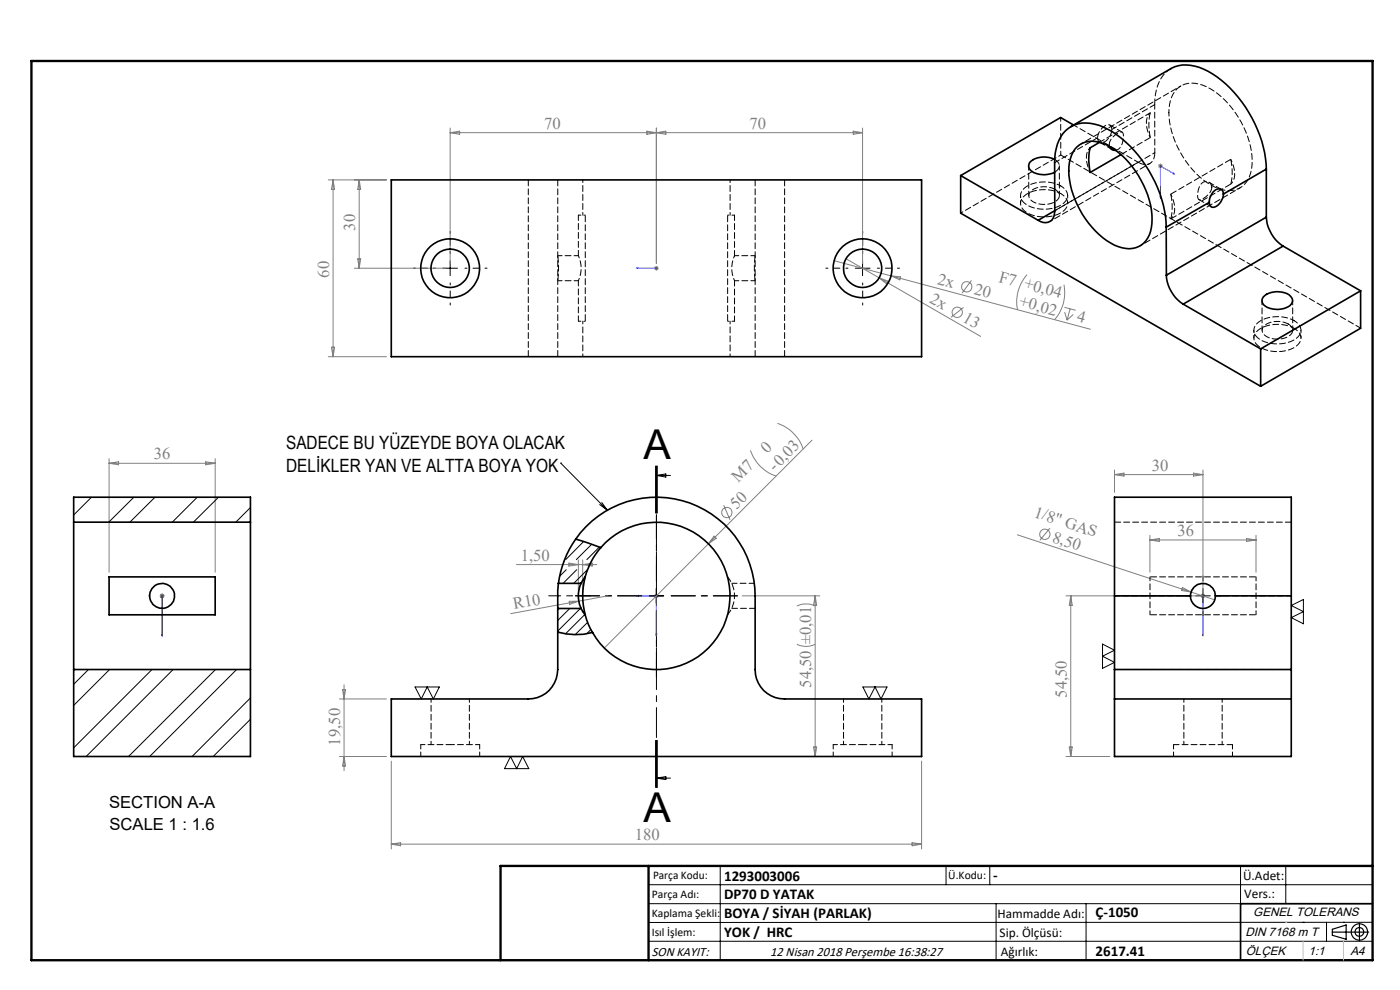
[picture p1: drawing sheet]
<svg xmlns="http://www.w3.org/2000/svg" width="297mm" height="210mm" viewBox="0 0 297 210" stroke-linecap="round" stroke-linejoin="round" font-family="sans-serif">
<g fill="none" stroke="#808080" stroke-width=".21">
<path d="M69.6 38.2h12.4M70.7 38.2l.3 2h-.7zM70.7 38.2v37.5M76.2 38.2v18.7M76.2 38.2l.3 2h-.6zM95.5 27.2v28.7M95.5 28.1l2-.3v.7zM137.2 27.8l2 .3-2 .4zM139.2 27.2v28.7M139.2 28.1l2.1-.3v.7zM181 27.8l2 .3-2 .4zM183 28.1h-87.5"/>
<path d="M183 27.2v28.7M245.7 35.2h1M245.8 34.8l.7 .8M246.2 34.7v1M246.5 34.8l-.7 .8M75.2 56.9h19.3M75.9 54.9h.6l-.3 2zM138.7 56.9h1M138.9 56.5l.7 .7M139.2 56.4v1M139.6 56.5l-.7 .7M177 55.3l12 3.2"/>
<path d="M179.5 54.9l7 4M186.5 58.9l21.5 12.5M186.5 58.9l1.9 .7-.3 .6zM189 58.5l42.3 11.3M189 58.5l2.1 .2-.2 .7zM206.1 59.5l-2 2.7M217.9 58.3a8.7 8.7 0 0 0-2 7.4M69.6 75.7h12.4M70.3 73.7h.7l-.3 2zM204.4 65.2l-2.6 2.1M225.7 60.4a8.6 8.6 0 0 1-2 7.4M225.8 65.2l2.4 .6"/>
<path d="M225.8 66.2l.6 1.7M227 65.5l-.6 2.4M227.7 66.7l-1.3 1.2M23.1 97.3v24.1M23.1 98.3h22.5M23.1 98.3l2.1-.3v.6zM43.6 98l2 .3-2 .3zM45.6 97.3v24.1M159.2 95.5a8.5 8.5 0 0 0 5.5 5.5M164.9 89.8a8.5 8.5 0 0 1 5.5 5.5M172.3 93.4l-44.1 44.1M236.4 99.7v4.7"/>
<path d="M255.2 99.7v25.7M109.6 119.8h17M120.7 119.4l2 .4-2 .3zM122.7 118.8v6.6M123.6 118.8v6.6M123.6 119.8l2-.4v.7zM151.5 113.7l.4 .5-1.6 1.1zM153.5 107.2l1.4 3.1M215.8 113.4l36.9 12.2M222.7 112l-2.1 2.6M236.4 100.7h18.8M236.4 100.7l2-.3v.6z"/>
<path d="M243.9 113.6v7.8M243.9 114.5h22.6M243.9 114.5l2.1-.3v.7zM253.2 100.4l2 .3-2 .3zM264.4 114.2l2.1 .3-2.1 .4zM266.5 113.6v7.8M33.9 126.4h1M34 126l.7 .7M34.4 125.9v1M34.7 126l-.7 .7M120.8 127.6l2-.1-1.9 .7zM128.9 126.4l-20.6 3.8"/>
<path d="M138.7 126.4h1M138.9 126l.7 .7M139.2 125.9v1M157.4 126.4h16.5M169.1 136.7a4.3 4.3 0 0 0 3.8 0M169.1 128.5a4.6 4.6 0 0 1 3.8 0M172.9 126.4l.3 2h-.6zM172.9 126.4v34.1M226.1 126.4h28.1M227.2 126.4v34.1M227.2 126.4l.3 2h-.7zM250.9 124.6l1.8 1-2-.3z"/>
<path d="M252.7 125.6l5 1.6M253.1 124.7l-.4 .8M254.7 126.4h1M254.8 126l.8 .7M255.2 125.9v1M255.6 126l-.8 .7M72 148.3h10M72.7 146.3h.6l-.3 2zM73 145.3v18.2M172.6 158.5h.6l-.3 2zM226.8 158.5h.7l-.3 2zM72 160.5h10"/>
<path d="M73 160.5l.3 2h-.6zM83 161.5v18.6M83 179.1h112.5M83 179.1l2-.4v.7zM193.5 178.7l2 .4-2 .3zM195.5 161.5v18.6M226.1 160.5h9.3"/>
<circle cx="203.1" cy="66.2" r="1.1"/>
<circle cx="205.1" cy="60.8" r="1.09"/>
<circle cx="154.2" cy="108.7" r="1.1"/>
<circle cx="221.7" cy="113.3" r="1.1"/>
</g>
<g fill="none" stroke="#000" stroke-width=".25">
<path d="M282.6 197.7h7.8M282.6 197.1l3-.9v3l-3-.8zM288.4 195.8v3.8M106.2 203.7h185"/>
<circle cx="288.4" cy="197.7" r="1.74"/>
<circle cx="288.4" cy="197.7" r=".93"/>
</g>
<g fill="none" stroke="#00f" stroke-width=".21">
<path d="M248.9 36.7l.3 .2h-.3zM249.2 36.9l-3-1.7v6.9M135 56.9h.4h-.4M135 56.9h4.2M139.1 56.9h.2zM139.2 56.9h.1M246.1 41.7l.2 .1-.1 .3zM34.4 126.3v.2zM34.4 134.9v-.4v.4M34.4 126.4h.1M34.4 126.4v8.5M135 126.4l.4-.1v.2z"/>
<path d="M135 126.4h4.2v8.5M139.1 134.5h.2l-.1 .4zM255.2 126.3v.2zM255.2 134.9v-.4v.4M255.2 126.4h.1M255.2 126.4v8.5"/>
</g>
<path d="M252.1 126.4h-1.1M255.2 123.3v-1.1M255.2 129.5v1.1M258.3 126.4h1.1" fill="none" stroke="#000" stroke-width=".21" stroke-dasharray="15.2 1.3 1.3 1.3"/>
<path d="M92.4 56.9h-4.7M95.5 53.8v-4.7M98.6 56.9h4.7M179.9 56.9h-4.7M183 53.8v-4.7M186.1 56.9h4.7M95.5 60v4.7M183 60v4.7" fill="none" stroke="#000" stroke-width=".21" stroke-dasharray="15.2 1.3 1.3 1.3" stroke-dashoffset="14.8"/>
<path d="M125.3 126.4h-8.9" fill="none" stroke="#000" stroke-width=".21" stroke-dasharray="15.2 1.3 1.3 1.3" stroke-dashoffset="12.7"/>
<path d="M136.1 126.4h-14M139.3 129.5v14.1M139.3 123.3v-14.1M142.4 126.4h14" fill="none" stroke="#000" stroke-width=".21" stroke-dasharray="15.2 1.3 1.3 1.3" stroke-dashoffset="10.1"/>
<path d="M139.3 98.8v68.2" fill="none" stroke="#000" stroke-width=".21" stroke-dasharray="6.3 1.3 1.3 1.3" stroke-dashoffset="-.4"/>
<g fill="none" stroke="#000" stroke-width=".21">
<path d="M93.9 56.9h3.1M95.5 55.3v3.2M181.4 56.9h3.2M183 55.3v3.2M119 98.2h.1M119 98.2l9.8 10M139.1 98.8v10M139.3 98.8v10M139.4 98.8v10M127.2 107l1.6 1.2M127.7 106.6l1.1 1.6M139.2 100.9h3"/>
<path d="M139.2 100.9l2.1-.4v.7zM137.7 126.4h3.1M139.2 124.8v3.2M233.9 136.6l2.5 1.3-2.5 1.3 2.5 1.3-2.5 1.3zM253.6 126.4h3.2M255.2 124.8v3.2M273.9 128.4l2.6-1.2v5.1l-2.6-1.3 2.6-1.3zM88.1 145.7h5.1l-1.3 2.6-1.3-2.6-1.2 2.6zM139.1 157v10M139.3 157v10M139.4 157v10zM183.1 145.7h5.1l-1.3 2.6-1.3-2.6-1.3 2.6z"/>
<path d="M108.3 160.5l1.3 2.5 1.3-2.5 1.3 2.5h-5.2zM139.2 165.1l2.1-.4v.7zM139.2 165.1h3M137.6 187.7h153.6M137.6 191.7h153.6M137.6 199.7h153.6M152.8 183.7v20M200.7 183.7v4M210 183.7v4M211.3 191.7v12M230.4 191.7v12M263.2 183.7v20"/>
<path d="M272.8 183.7v8M276.4 195.6h.1M281.4 195.6v4.1M285 195.6h.1M291.2 195.6l-153.6 .1"/>
</g>
<path d="M291.2 191.7h-28v12" fill="none" stroke="#000" stroke-width=".35"/>
<path d="M6.7 12.9h284.5v190.8h-284.5zM137.6 183.7v20M291.2 183.7h-185v20" fill="none" stroke="#000" stroke-width=".5"/>
<path d="M276.4 199.7v4M285 199.7v4" fill="none" stroke="#c0c0c0" stroke-width=".21"/>
<path d="M272.8 195.6h.1" fill="none" stroke="#c0c0c0" stroke-width=".25"/>
<g fill="#00f">
<path d="M135 126.4l.4-.1v.2zM139.1 134.5h.2l-.1 .4z"/>
<path d="M255.2 126.3v.2zM255.2 134.5v.4z"/>
<path d="M135 56.9h.4zM139.1 56.9h.2zM248.9 36.7v.2h.3zM246.1 41.7l.1 .4 .1-.3zM34.4 126.3v.2zM34.4 134.5v.4zM34.4 126.3v.2zM34.4 134.5v.4z"/>
</g>
<g fill="none" stroke="#000" stroke-width=".21">
<path d="M19.4 105.5l-3.8 3.7M28.4 105.5l-5.3 5.3M32.9 105.5l-5.3 5.3M41.8 105.5l-5.3 5.3M46.4 105.5l-5.4 5.3M53.1 107.7l-3.1 3.1M119.7 119l-.1 .1M123.8 114.9l-3.8 3.8M125.5 115.5l-3.2 3.2M127.1 116.1l-2.6 2.6M118.6 129.1l-.3 .3M120.1 120.9l-1.4 1.3"/>
<path d="M120.9 129.1l-2.6 2.5M122.3 120.9l-2.8 2.8M123.1 129.1l-4.8 4.8M124.1 130.3l-4.1 4.1M124.6 120.9l-2.9 2.8M124.7 132l-2.7 2.6M125.3 133.6l-.8 .8M18.8 142l-3.2 3.2M23.2 142l-7.6 7.6M32.2 142l-16.6 16.6M36.7 142l-18.4 18.5M45.7 142l-18.4 18.5"/>
<path d="M50.2 142l-18.5 18.5M53.1 148.1l-12.4 12.4M53.1 152.6l-7.9 7.9"/>
</g>
<g fill="none" stroke="#000" stroke-width=".35">
<path d="M83 38.2h112.5v37.5h-112.5zM203.8 37.2l16.4 9.5M203.8 37.2v8l63.6 36.7M223.7 33.9a4.6 4.6 0 0 0-5.2 .5 1.42 1.42 0 0 0 .9 2.2 5.2 5.2 0 0 0 4.3-.1M227.2 26.9l21.2-12.3a8 8 0 0 1 7.9 .5 26.2 26.2 0 0 1 12.3 20.8M227.8 26.5l-2.8-1.6-21.2 12.3M228.5 31.1a5.4 5.4 0 0 1 6.2-.4 19.1 19.1 0 0 1 9.7 16.7 5.1 5.1 0 0 1-4.9 5.4 11.7 11.7 0 0 1-7.8-4.6 19 19 0 0 1-4.9-12.9l.1-.8a6.3 6.3 0 0 1 1.6-3.4zM233.3 30.2l-2 1.2a10.8 10.8 0 0 0 0 5.2l6.5-3.8M235.4 31.1l.1 .3a1.16 1.16 0 0 0 1.1 .5M268.6 35.9l-9.1 5.3M268.6 35.9v10.2M223.8 44.7l-.1-10.2a8.2 8.2 0 0 1 3.7-7.7 8.1 8.1 0 0 1 7.7 .6 26 26 0 0 1 12.3 20.8"/>
<path d="M223.8 44.7a2.17 2.17 0 0 1-2 2.5h-.5l-1.1-.5M223.8 44.7l-3.6 2M247.4 48.2v10.2M247.4 58.4a7.9 7.9 0 0 0 3.6 6.1M256.5 42.9l-9.1 5.3M259.5 41.2a1.07 1.07 0 0 0-.7-1.1 1.07 1.07 0 0 0-1.3 .5 3.6 3.6 0 0 0-1 2.3M259.5 41.2a2.74 2.74 0 0 1-2.4 2.7 1.02 1.02 0 0 1-.6-1M268.6 46.1a7.9 7.9 0 0 0 3.6 6.1M268.6 46.1l-21.2 12.3M272.2 52.2l-21.2 12.3M272.2 52.2l16.4 9.5M251 64.5l16.4 9.5"/>
<path d="M267.4 74v7.9M268 63a4.5 4.5 0 0 1 5.8-.1 1.47 1.47 0 0 1 .2 1.5 1.47 1.47 0 0 1-1.2 .9 4.5 4.5 0 0 1-4.9-.9 1.23 1.23 0 0 1 .1-1.4zM288.6 61.7v7.9l-21.2 12.3M288.6 61.7l-21.2 12.3M15.6 110.8v31.2M15.6 110.8v-5.3h37.5v5.3M15.6 110.8h37.5M53.1 110.8v31.2M122.1 114.4a20.9 20.9 0 0 1 23.5-7.9 20.9 20.9 0 0 1 14.6 19.9v15.6a6.1 6.1 0 0 0 6.2 6.3h29.1v12.2h-112.5v-12.2h29a6.2 6.2 0 0 0 6.3-6.3v-12.9M122.1 114.4l5.4 1.8M122.1 114.4a21.4 21.4 0 0 0-3.6 9.3M127.5 116.2a15.6 15.6 0 0 1 23.2-.4 15.6 15.6 0 0 1-2.2 23.2 15.6 15.6 0 0 1-22.8-4.8"/>
<path d="M127.5 116.2a15.9 15.9 0 0 0-3.4 6.2M23.1 122.4h22.5v8h-22.5zM118.3 134.1a14 14 0 0 0 7.4 .1M118.3 129.1h5M118.5 123.7l-.2 5.4M118.5 123.7h4.8M123.3 123.7a6.5 6.5 0 0 0 0 5.4M123.3 129.1l.8 1.3M124.1 122.4l-.8 1.3M124.1 130.4l.7 2 .9 1.8M124.1 122.4a15.5 15.5 0 0 0 0 8M236.4 126.4v-20.9h37.5v20.9"/>
<path d="M236.4 126.4v15.6M236.4 126.4h16.2M252.6 126.4a2.65 2.65 0 0 1 2.6-2.6 2.65 2.65 0 0 1 2.6 2.6M252.6 126.4a2.65 2.65 0 0 0 2.6 2.7 2.65 2.65 0 0 0 2.6-2.7M257.8 126.4h16.1M273.9 126.4v15.6M15.6 142v18.5h37.5v-18.5M15.6 142h37.5M236.4 142v6.3M236.4 148.3v12.2h37.5v-12.2M236.4 148.3h37.5M236.4 142h37.5"/>
<path d="M273.9 142v6.3"/>
<circle cx="95.5" cy="56.9" r="6.3"/>
<circle cx="95.5" cy="56.9" r="4.1"/>
<circle cx="183" cy="56.9" r="4.1"/>
<circle cx="183" cy="56.9" r="6.2"/>
<circle cx="34.4" cy="126.4" r="2.66"/>
</g>
<g fill="none" stroke="#000" stroke-width=".21" stroke-dasharray="1.3 .6" stroke-dashoffset=".1">
<path d="M248.4 14.5a8.3 8.3 0 0 0-3.4 7.7M223.7 34.5l9.2-5.3M233.3 30.2l2.6 1.5M235.3 30.6a3.3 3.3 0 0 1 2.7-2.6 3.1 3.1 0 0 1-1.1 3.8l-.2 .1M235.9 27.5l9.1-5.3M238.1 28l-2.6-1.5M244 23.9l-10.7 6.3M122.7 59.5v8.6M122.7 45.6v8.6M155.8 54.3v-8.7M223.8 40.2a4.6 4.6 0 0 0-5.4 .7 1.53 1.53 0 0 0 1.3 2.1 4.4 4.4 0 0 0 4.9-.9 1.39 1.39 0 0 0-.8-1.9M254.3 42.3l2.7 1.6"/>
<path d="M259.1 40.2l-2.6-1.5M155.8 68.1v-8.6M273.3 68.7a4.6 4.6 0 0 0-5.4 .8 1.53 1.53 0 0 0 1.3 2.1 4.4 4.4 0 0 0 4.9-.9 1.39 1.39 0 0 0-.8-2M288.7 69.6l-63.7-36.7M154.4 122.4a6.3 6.3 0 0 1 0 8M155.2 129h5M160 123.7h-4.8M261.5 157.9h-12.5"/>
</g>
<path d="M225 39.4a2.18 2.18 0 0 1 1.5 2.2 2.18 2.18 0 0 1-1.6 2 7.5 7.5 0 0 1-7.6-.6 2.04 2.04 0 0 1 .5-3.5 7.7 7.7 0 0 1 7.2-.1M122.7 54.2h-4.4M155.8 59.5h4.4M225 41.1a2.18 2.18 0 0 1 1.5 2.1 2.18 2.18 0 0 1-1.6 2 7.5 7.5 0 0 1-7.6-.5 2.04 2.04 0 0 1 .5-3.5 7.7 7.7 0 0 1 7.2-.1M274.5 68a2.18 2.18 0 0 1 1.5 2.1 2.18 2.18 0 0 1-1.6 2.1 7.5 7.5 0 0 1-7.6-.6 2.04 2.04 0 0 1 .5-3.5 7.7 7.7 0 0 1 7.2-.1M274.5 69.6a2.18 2.18 0 0 1 1.5 2.2 2.18 2.18 0 0 1-1.6 2 7.5 7.5 0 0 1-7.6-.5 2.04 2.04 0 0 1 .5-3.6 7.7 7.7 0 0 1 7.2-.1M244 122.4v8M266.5 122.4v8M95.5 157.9h-6.2M101.8 157.9h-6.3M183 157.9h-6.2M189.3 157.9h-6.3" fill="none" stroke="#000" stroke-width=".21" stroke-dasharray="1.3 .6" stroke-dashoffset=".4"/>
<g fill="none" stroke="#000" stroke-width=".21" stroke-dasharray="1.3 .6" stroke-dashoffset=".3">
<path d="M218.2 35.2v6.3M241.5 34.4l-13.7-7.9M245 22.2v10.2M118.3 59.5h4.4M160.2 54.2h-4.4M224.7 41.5v-6.3M267.7 63.7v6.4M274.2 70.1v-6.4M89.3 157.9v2.5M176.8 157.9v2.5M249 157.9v2.5M101.8 160.4v-2.5"/>
<path d="M189.3 160.4v-2.5M261.5 160.4v-2.5"/>
</g>
<path d="M248 23.9a19.3 19.3 0 0 0 9.6 15.7 5.5 5.5 0 0 0 6.3-.4 7.8 7.8 0 0 0 1.6-7 19.4 19.4 0 0 0-9.5-13.8 5.5 5.5 0 0 0-6.3 .4 6.7 6.7 0 0 0-1.7 5.1M91.4 148.3v9.6M99.6 157.9v-9.6M178.9 148.3v9.6M187.1 157.9v-9.6M251.1 148.3v9.6M259.3 157.9v-9.6" fill="none" stroke="#000" stroke-width=".21" stroke-dasharray="1.3 .6" stroke-dashoffset=".6"/>
<path d="M236.5 126.4h16.1M257.9 126.4h16.1" fill="none" stroke="#000" stroke-width=".21" stroke-dasharray="1.3 .6" stroke-dashoffset=".2"/>
<g fill="none" stroke="#000" stroke-width=".21" stroke-dasharray="1.3 .6" stroke-dashoffset="-.1">
<path d="M223.8 33.8a1.41 1.41 0 0 1 .9 1.4 1.41 1.41 0 0 1-.9 1.3M232.9 29.2a.99 .99 0 0 0 .6 1.1 .99 .99 0 0 0 1.2-.5l.8-1.1 .4-1.2M235.9 27.5a.88 .88 0 0 0-.5-1 .88 .88 0 0 0-1.1 .3 3.3 3.3 0 0 0-1.4 2.4M237.8 32.8l6.2-3.6M244 23.9a11.7 11.7 0 0 0 0 5.3M245 32.4a2.15 2.15 0 0 1-1 2.3 2.15 2.15 0 0 1-2.5-.3M261.1 33.8l-12.7 7.4M261.1 39a11.7 11.7 0 0 0 0-5.2M118.3 54.2l.2 3-.2 2.3M160.2 54.2l-.2 3 .2 2.3M223.8 44.7l17.7-10.3M248.4 46.4l12.7-7.4"/>
<path d="M248.4 46.4a11.7 11.7 0 0 0 0-5.2M124.2 68.1v-22.5M154.4 68.1v-22.5M244 130.4h22.5M266.5 122.4h-22.5"/>
</g>
<path d="M235.4 31.1l-.1-.5M257.1 39.7a1.31 1.31 0 0 0-1.3-1.2 1.31 1.31 0 0 0-1.3 1.1 2.85 2.85 0 0 0-.1 2.8 3.3 3.3 0 0 0 2.7-2.7M112.1 75.6v-37.5M118.3 75.6v-37.5M160.2 75.6v-37.5M166.4 75.6v-37.5M274 110.8h-37.5M257.8 126.1v.5M236.5 142h37.5" fill="none" stroke="#000" stroke-width=".21" stroke-dasharray="1.3 .6"/>
<path d="M123.6 38.1v7.5M231.3 31.3a4 4 0 0 0-.3 4.6l.3 .7M244 23.9a4 4 0 0 0-.3 4.6l.3 .7M261.1 33.8a5 5 0 0 1 .3 4.9l-.3 .3M122.7 45.6h1.5M154.9 45.6v-7.5M155.8 45.6h-1.4M248.4 41.2a5 5 0 0 1 .3 4.9l-.3 .3M122.7 68.1h1.5M123.6 68.1v7.5M154.9 75.6v-7.5M155.8 68.1h-1.4" fill="none" stroke="#000" stroke-width=".21" stroke-dasharray="1.3 .6" stroke-dashoffset=".7"/>
<path d="M250.5 18.2l-21.2 12.3M225 32.9l-21.2 12.3M122.7 59.5a6.3 6.3 0 0 0 0-5.3M155.8 54.3a6.3 6.3 0 0 0 0 5.2M216.5 41.5v1.6M222.7 47l21.3-12.3M223.8 44.7l21.2-12.3M226.5 43.1v-1.6M241.9 52.1l21.2-12.3M266 70.1v1.6M276 71.7v-1.6" fill="none" stroke="#000" stroke-width=".21" stroke-dasharray="1.3 .6" stroke-dashoffset=".8"/>
<path d="M225 32.9v-8" fill="none" stroke="#000" stroke-width=".21" stroke-dasharray="1.3 .6" stroke-dashoffset=".5"/>
<g font-size="8.7">
<text x="136.5" y="97.5">A</text>
<text x="136.5" y="174.4">A</text>
</g>
<g font-size="3.9">
<text x="60.7" y="95.3">SADECE BU YÜZEYDE BOYA OLACAK</text>
<text x="60.7" y="100.2">DELİKLER YAN VE ALTTA BOYA YOK</text>
</g>
<g font-size="3.5" fill="#808080">
<text x="115.5" y="27.3">70</text>
<text x="159" y="27.3">70</text>
<text x="75.4" y="48.9" transform="rotate(-90 75.4 48.9)">30</text>
<text x="69.8" y="58.9" transform="rotate(-90 69.8 58.9)">60</text>
<text x="211.7" y="59.7" transform="rotate(15 211.7 59.7)">F7 +0,04</text>
<text x="197.1" y="64" transform="rotate(30 197.1 64)">2x</text>
<text x="198.7" y="60.3" transform="rotate(15 198.7 60.3)">2x</text>
<text x="206.5" y="62.4" transform="rotate(15 206.5 62.4)">20</text>
<text x="216.1" y="64.9" transform="rotate(15 216.1 64.9)">+0,02</text>
<text x="204.1" y="68.1" transform="rotate(30 204.1 68.1)">13</text>
<text x="228.3" y="68.2" transform="rotate(15 228.3 68.2)">4</text>
<text x="32.6" y="97.4">36</text>
<text x="162.8" y="96.3" transform="rotate(-45 162.8 96.3)">0</text>
<text x="164.4" y="100.1" transform="rotate(-45 164.4 100.1)">-0,03</text>
<text x="244.3" y="99.8">30</text>
<text x="156.6" y="102.4" transform="rotate(-45 156.6 102.4)">M7</text>
<text x="156.3" y="108.2" transform="rotate(-45 156.3 108.2)">50</text>
<text x="219.2" y="109.6" transform="rotate(18 219.2 109.6)">1/8&quot; GAS</text>
<text x="249.8" y="113.7">36</text>
<text x="110.5" y="118.9">1,50</text>
<text x="223" y="114.9" transform="rotate(18 223 114.9)">8,50</text>
<text x="109.1" y="129.2" transform="rotate(-10 109.1 129.2)">R10</text>
<text x="172.1" y="145.9" transform="rotate(-90 172.1 145.9)">54,50 ±0,01</text>
<text x="226.3" y="148" transform="rotate(-90 226.3 148)">54,50</text>
<text x="72.2" y="158.1" transform="rotate(-90 72.2 158.1)">19,50</text>
<text x="134.7" y="178.2">180</text>
</g>
<g font-size="3.5">
<text x="23.1" y="171.5">SECTION A-A</text>
<text x="23.2" y="176">SCALE 1 : 1.6</text>
</g>
<g font-size="3.2">
<text x="153.6" y="186.8">1293003006</text>
<text x="153.6" y="190.8">DP70 D YATAK</text>
<text x="210.7" y="186.6">-</text>
<text x="153.6" y="194.8">BOYA / SİYAH (PARLAK)</text>
<text x="232.4" y="194.5">Ç-1050</text>
<text x="153.6" y="198.8">YOK / HRC</text>
<text x="232.4" y="202.8">2617.41</text>
</g>
<g font-size="2.8">
<text x="263.7" y="186.7">Ü.Adet:</text>
<text x="263.9" y="190.5">Vers.:</text>
<text x="211.6" y="194.8">Hammadde Adı:</text>
<text x="138.3" y="202.8">SON KAYIT:</text>
<text x="163.4" y="202.8">12 Nisan 2018 Perşembe 16:38:27</text>
<text x="212.1" y="198.7">Sip. Ölçüsü:</text>
<text x="212.3" y="202.7">Ağırlık:</text>
</g>
<g font-size="2.6">
<text x="265.9" y="194.4">GENEL TOLERANS</text>
<text x="264.2" y="198.5">DIN 7168 m T</text>
<text x="264.3" y="202.6">ÖLÇEK</text>
<text x="277.6" y="202.6">1:1</text>
<text x="286.5" y="202.6">A4</text>
</g>
<g font-size="2.5">
<text x="138.3" y="190.5">Parça Adı:</text>
<text x="138.5" y="186.5">Parça Kodu:</text>
<text x="201.2" y="186.5">Ü.Kodu:</text>
<text x="138.3" y="194.5">Kaplama Şekli:</text>
<text x="138.3" y="198.6">Isıl İşlem:</text>
</g>
</svg>
